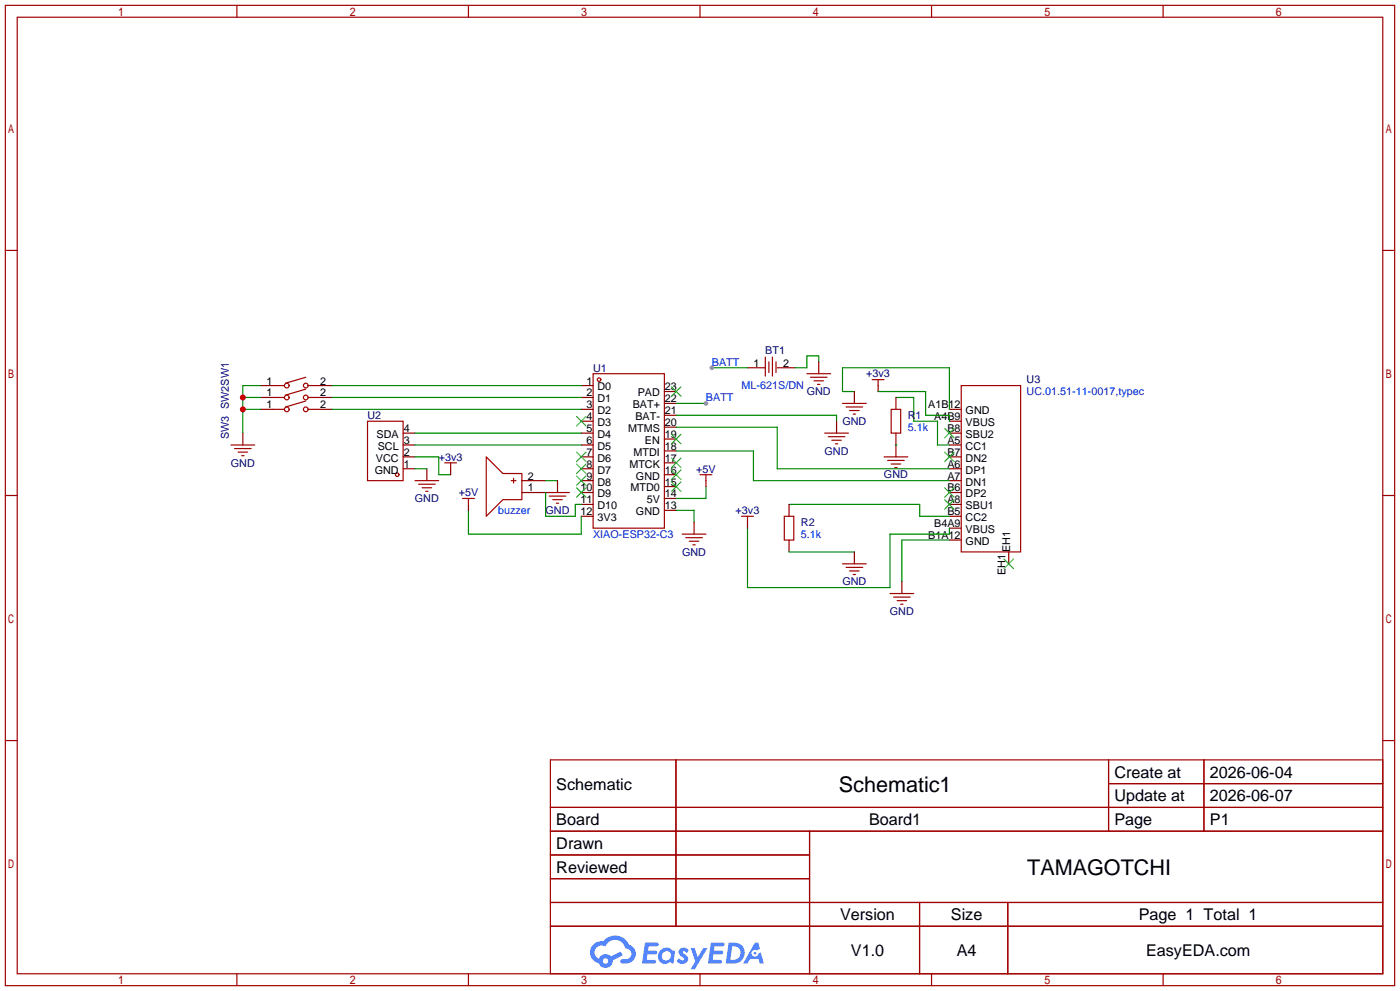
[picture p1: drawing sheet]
<svg xmlns="http://www.w3.org/2000/svg" width="299mm" height="212mm" viewBox="0 0 299 212" stroke-linecap="round" stroke-linejoin="round" font-family="sans-serif">
<g fill="none" stroke="#a10000" stroke-width=".25">
<path d="M1.1 1.1h297.2v209.6h-297.2zM3.7 3.7h292.1v204.5h-292.1zM50.7 1.1v2.6M100.2 1.1v2.6M149.7 1.1v2.6M199.3 1.1v2.6M248.8 1.1v2.6M1.1 53.5h2.6M295.8 53.5h2.5M1.1 105.9h2.6M295.8 105.9h2.5M1.1 158.3h2.6"/>
<path d="M295.8 158.3h2.5M117.7 162.4h178.1v45.8h-178.1zM117.7 172.6h178.1M117.7 177.7h178.1M144.6 162.4v35.6M173.2 177.7v30.5M237.1 162.4v15.3M237.1 167.5h58.7M257.5 162.4v15.3M117.7 182.8h55.5M117.7 192.9h178.1M117.7 187.8h55.5"/>
<path d="M117.7 198h178.1M196.7 192.9v15.3M215.6 192.9v15.3M50.7 208.2v2.5M100.2 208.2v2.5M149.7 208.2v2.5M199.3 208.2v2.5M248.8 208.2v2.5"/>
</g>
<g fill="#5487ff">
<path d="M145.5 202.8a1.3 1.3 0 0 1 1.8 .3l-.4 .6a.54 .54 0 0 0-.9-.2l.1 .2a1.28 1.28 0 0 1 .8 2 1.53 1.53 0 0 1-2.2-.3l.5-.6 .8 .5a.31 .31 0 0 0 .4-.3 .31 .31 0 0 0-.3-.3 1.12 1.12 0 0 1-.6-1.9z"/>
<path d="M147.7 202.7h.9l.7 1.9 1.1-1.9h.9l-2.7 4.5h-.9l1-1.7z"/>
<path d="M138 201.5h1.6a1.31 1.31 0 0 1 1.2 .2 .4 .4 0 0 1-.3 .6h-1.8l-.1 .9h1.6a.4 .4 0 0 1 .4 .4 .4 .4 0 0 1-.4 .4h-1.7l-.2 1.2h1.4a.46 .46 0 0 1 .5 .1 .46 .46 0 0 1 .1 .5l-.3 .2h-2.7z"/>
<path d="M152.1 201.5h1.6a1.32 1.32 0 0 1 1.3 .2 .39 .39 0 0 1-.4 .6h-1.7l-.2 .9h1.7a.4 .4 0 0 1 .3 .4 .4 .4 0 0 1-.4 .4h-1.7l-.2 1.2h1.4a.46 .46 0 0 1 .5 .1 .46 .46 0 0 1 .1 .5l-.3 .2h-2.7z"/>
<path d="M161.5 201.5h.7l.4 1.3-.7 .4a.75 .75 0 0 0-1.1 .3 .75 .75 0 0 0 .5 1 .75 .75 0 0 0 .9-.6l.6-.3 .6 2.4h-.9l-.2-1h-1.9l-.5 1h-.9z"/>
<path d="M155.9 201.5l-.7 4.5h1.5a2.27 2.27 0 0 0 2.6-2.3 2.27 2.27 0 0 0-2.7-2.2zM156.6 202.3a1.5 1.5 0 0 1 1.8 1.5 1.5 1.5 0 0 1-1.9 1.4h-.3z"/>
<path d="M141.3 203.1a1.6 1.6 0 0 0-.3 2.3 1.6 1.6 0 0 0 2.3 .2l.8 .4 .3-2.5-.2-.3h-.4a1.58 1.58 0 0 0-2.5-.1zM141.9 203.6a.98 .98 0 0 1 1.6 .5 .98 .98 0 0 1-1.1 1.2 .94 .94 0 0 1-.8-.6 .94 .94 0 0 1 .3-1.1z"/>
<path d="M126.9 201.9a2.37 2.37 0 0 0 1.2 4 1.54 1.54 0 0 0 1.7 1 1.54 1.54 0 0 0 1.3-1.6l2.1-1.1-.5-.8-2 1.1a1.57 1.57 0 0 0-2.6 .4 1.5 1.5 0 0 1-.8-2.1 1.5 1.5 0 0 1 2.2-.5 2.23 2.23 0 0 1 2.3-1.4 2.23 2.23 0 0 1 2 1.8 1.16 1.16 0 0 1 1.2 1.1 1.16 1.16 0 0 1-1 1.3h-.7a.47 .47 0 0 0-.6 .3 .47 .47 0 0 0 .4 .6 2.17 2.17 0 0 0 2.5-1 2.17 2.17 0 0 0-.3-2.7l-.8-.4a3.2 3.2 0 0 0-5.4-.7l-1.2 .1zM129 205.4a.58 .58 0 0 1 1.1 0 .58 .58 0 0 1-1.1 0z"/>
<circle cx="161.5" cy="203.8" r=".28"/>
</g>
<g fill="none" stroke="#a10000" stroke-width=".25">
<path d="M126.9 79.9h15.2v33h-15.2zM58.3 82.4h2.5M58.3 85h2.5M58.3 87.5h2.5M65.4 80.6l-4.3 1.3M65.4 83.2l-4.3 1.3M65.4 85.7l-4.3 1.3M65.9 82.4h2.6M65.9 85h2.6M65.9 87.5h2.6M78.6 90h7.6v12.7h-7.6zM95.1 98.9h2.6"/>
<path d="M96.4 98.9v1.3M88.8 102.7h5.1M89.5 103.5h3.6M90.3 104.3h2M91.1 105h.5M98.9 106.6h2.6M100.2 106.6v1.2M145.9 114.2h5.1M146.7 114.9h3.5M147.4 115.7h2.1M148.2 116.5h.5M149.7 101.5h2.6"/>
<path d="M151 101.5v1.2"/>
<circle cx="61.3" cy="82.4" r=".51"/>
<circle cx="61.3" cy="87.5" r=".51"/>
<circle cx="61.3" cy="85" r=".51"/>
<circle cx="65.4" cy="82.4" r=".51"/>
<circle cx="65.4" cy="87.5" r=".51"/>
<circle cx="65.4" cy="85" r=".51"/>
<circle cx="128.1" cy="81.2" r=".38"/>
<circle cx="85" cy="101.5" r=".38"/>
</g>
<g fill="none" stroke="#870000" stroke-width=".25">
<path d="M55.8 82.4h2.5M55.8 85h2.5M55.8 87.5h2.5M68.5 82.4h2.5M68.5 85h2.5M68.5 87.5h2.5M86.2 92.6h2.6M86.2 95.1h2.6M86.2 97.7h2.6M124.3 82.4h2.6M124.3 85h2.6M124.3 87.5h2.6"/>
<path d="M124.3 90h2.6M124.3 92.6h2.6M124.3 95.1h2.6M124.3 97.7h2.6M142.1 98.9h2.6M142.1 96.4h2.6M142.1 93.9h2.6M142.1 91.3h2.6M142.1 88.8h2.6M142.1 86.2h2.6M142.1 83.7h2.6M86.2 100.2h2.6"/>
<path d="M91.3 100.2v2.5M96.4 100.2v1.3M100.2 107.8v1.3M124.3 100.2h2.6M124.3 102.7h2.6M124.3 105.3h2.6M124.3 107.8h2.6M124.3 110.4h2.6M142.1 109.1h2.6M142.1 106.6h2.6M142.1 104h2.6M142.1 101.5h2.6"/>
<path d="M148.5 111.6v2.6M151 102.7v1.3"/>
</g>
<g fill="none" stroke="#3c3" stroke-width=".25">
<path d="M123.3 89l2 2.1M123.3 96.6l2 2.1M123.3 99.2l2 2M125.3 89l-2 2.1M125.3 96.6l-2 2.1M125.3 99.2l-2 2M143.6 97.9l2.1 2M143.6 92.8l2.1 2.1M143.6 82.7l2.1 2M145.7 97.9l-2.1 2M145.7 92.8l-2.1 2.1M145.7 82.7l-2.1 2"/>
<path d="M123.3 101.7l2 2.1M123.3 104.3l2 2M125.3 101.7l-2 2.1M125.3 104.3l-2 2M143.6 103l2.1 2M143.6 100.5l2.1 2M145.7 103l-2.1 2M145.7 100.5l-2.1 2"/>
</g>
<g fill="none" stroke="#008700" stroke-width=".25">
<path d="M51.9 87.5h3.9M51.9 85h3.9M55.8 82.4h-3.9v10.2M71 87.5h53.3M71 85h53.3M71 82.4h53.3M88.8 92.6h35.5M88.8 97.7h5.1v3.8h2.5M88.8 95.1h35.5M88.8 100.2h2.5M100.2 109.1v5.1h24.1v-3.8M144.7 109.1h3.8v2.5"/>
<path d="M151 104v2.6h-6.3"/>
</g>
<g fill="#c00">
<circle cx="51.9" cy="85" r=".63"/>
<circle cx="51.9" cy="87.5" r=".63"/>
</g>
<path d="M51.9 92.6v2.5M178.9 90v2.6M111.6 105.3h5.1M111.6 102.7h5.1M119.3 102.7v2.6" fill="none" stroke="#870000" stroke-width=".25"/>
<g fill="none" stroke="#a10000" stroke-width=".25">
<path d="M49.4 95.1h5.1M50.2 95.9h3.5M50.9 96.6h2.1M51.7 97.4h.5M104 97.7l3.6 3.5h4v5.6h-4l-3.6 3.6zM176.4 92.6h5.1M177.2 93.3h3.5M177.9 94.1h2.1M178.7 94.9h.5M109.3 102.7h1.1M109.9 102.2v1.1M116.7 105.3h5.1"/>
<path d="M117.5 106h3.5M118.2 106.8h2.1M119 107.6h.5"/>
</g>
<path d="M144.7 88.8h34.2v1.2M144.7 86.2h6.3M116.7 102.7h2.6M116.7 105.3v5.1h6.4v-2.6h1.2" fill="none" stroke="#008700" stroke-width=".25"/>
<circle cx="151" cy="86.2" r=".51" fill="#999"/>
<g fill="none" stroke="#870000" stroke-width=".25">
<path d="M159.9 78.6h3.8M166.2 78.6h3.9M182.8 83.7v2.5M187.8 82.4v1.3M191.6 85v2.5M191.6 92.6v5.1M203.1 95.1h2.5M203.1 90h2.5M203.1 87.5h2.5M203.1 97.7h2.5M203.1 92.6h2.5M159.9 111.6v1.3"/>
<path d="M168.8 107.8v2.6M168.8 115.4v2.6M182.8 118v2.5M203.1 102.7h2.5M203.1 100.2h2.5M203.1 105.3h2.5M203.1 110.4h2.5M203.1 112.9h2.5M203.1 115.4h2.5M203.1 107.8h2.5M215.8 118v2.5M192.9 124.3v2.6"/>
</g>
<path d="M202.1 96.6l2 2.1M202.1 91.6l2 2M204.1 96.6l-2 2.1M204.1 91.6l-2 2M202.1 104.3l2 2M202.1 106.8l2 2M204.1 104.3l-2 2M204.1 106.8l-2 2M214.8 119.5l2 2M216.8 119.5l-2 2" fill="none" stroke="#3c3" stroke-width=".25"/>
<g fill="none" stroke="#a10000" stroke-width=".25">
<path d="M163.7 76.3v4.1M164.5 77.3v2.3M165.2 76.3v4.1M166 77.3v2.3M180.2 86.2h5.1M181 87h3.5M181.7 87.8h2.1M182.5 88.5h.5M186.6 81.2h2.5M187.8 81.2v1.2M189.1 97.7h5.1M189.9 98.4h3.5"/>
<path d="M190.6 87.5h2.1v5.1h-2.1zM190.6 99.2h2.1M191.4 99.9h.5M205.6 82.4h12.7v35.6h-12.7zM158.6 110.4h2.6M159.9 110.4v1.2M167.8 110.4h2v5h-2zM180.2 120.5h5.1M181 121.3h3.5M181.7 122h2.1M182.5 122.8h.5M190.4 126.9h5.1"/>
<path d="M191.1 127.6h3.6M191.9 128.4h2M192.7 129.2h.5"/>
</g>
<path d="M152.3 78.6h7.6M144.7 91.3h21.5v8.9h36.9M144.7 96.4h16.5v6.3h41.9M182.8 83.7h-2.6v-5.1h22.9v8.9M187.8 83.7h10.2v5.1h5.1v1.2M191.6 95.1h.1M191.6 85h3.9v5h5v5.1h2.6M159.9 112.9v12.7h30.5v-11.4h12.7v-1.3M168.8 107.8h27.9v2.6h6.4M168.8 118h14M203.1 115.4h-10.2v8.9" fill="none" stroke="#008700" stroke-width=".25"/>
<circle cx="152.3" cy="78.6" r=".51" fill="#999"/>
<path d="M175.1 77.3v-1.2h-2.5v2.5h-2.5" fill="none" stroke="#008700" stroke-width=".25"/>
<path d="M175.1 77.3v2.6" fill="none" stroke="#870000" stroke-width=".25"/>
<path d="M172.6 79.9h5.1M173.4 80.6h3.5M174.1 81.4h2M174.9 82.2h.5" fill="none" stroke="#a10000" stroke-width=".25"/>
<g font-size="4.6">
<text x="179.4" y="169.4">Schematic1</text>
<text x="219.7" y="187.1">TAMAGOTCHI</text>
</g>
<g font-size="3.5">
<text x="238.4" y="166.2">Create at</text>
<text x="258.8" y="166.2">2026-06-04</text>
<text x="119" y="168.8">Schematic</text>
<text x="238.4" y="171.3">Update at</text>
<text x="258.8" y="171.3">2026-06-07</text>
<text x="119" y="176.4">Board</text>
<text x="185.9" y="176.4">Board1</text>
<text x="238.4" y="176.4">Page</text>
<text x="258.8" y="176.4">P1</text>
<text x="119" y="181.5">Drawn</text>
<text x="119" y="186.6">Reviewed</text>
<text x="179.7" y="196.7">Version</text>
<text x="203.4" y="196.7">Size</text>
<text x="243.6" y="196.7">Page 1 Total 1</text>
<text x="182" y="204.3">V1.0</text>
<text x="204.7" y="204.3">A4</text>
<text x="245.1" y="204.3">EasyEDA.com</text>
</g>
<g font-size="2.3" fill="#000080">
<text x="163.7" y="75.6">BT1</text>
<text x="126.9" y="79.4">U1</text>
<text x="185.3" y="80.7">+3v3</text>
<text x="219.6" y="82">U3</text>
<text x="78.6" y="89.6">U2</text>
<text x="172.6" y="84.5">GND</text>
<text x="194.2" y="89.6">R1</text>
<text x="48.9" y="93.9" transform="rotate(-90 48.9 93.9)">SW3 SW2SW1</text>
<text x="180.2" y="90.9">GND</text>
<text x="49.4" y="99.7">GND</text>
<text x="93.9" y="98.5">+3v3</text>
<text x="148.9" y="101">+5V</text>
<text x="176.4" y="97.2">GND</text>
<text x="88.7" y="107.4">GND</text>
<text x="98.1" y="106.1">+5V</text>
<text x="189.1" y="102.3">GND</text>
<text x="116.7" y="109.9">GND</text>
<text x="157.4" y="109.9">+3v3</text>
<text x="171.3" y="112.4">R2</text>
<text x="145.9" y="118.8">GND</text>
<text x="180.2" y="125.1">GND</text>
<text x="190.3" y="131.5">GND</text>
</g>
<g font-size="2.3">
<text x="57" y="82.2">1</text>
<text x="68.5" y="82.2">2</text>
<text x="125.5" y="82.2">1</text>
<text x="127.8" y="83.5">D0</text>
<text x="142.2" y="83.5">23</text>
<text x="161.1" y="78.4">1</text>
<text x="167.5" y="78.4">2</text>
<text x="57" y="84.7">1</text>
<text x="57" y="87.3">1</text>
<text x="68.5" y="84.7">2</text>
<text x="68.5" y="87.3">2</text>
<text x="125.5" y="84.7">2</text>
<text x="125.5" y="87.3">3</text>
<text x="125.5" y="89.8">4</text>
<text x="127.8" y="86">D1</text>
<text x="127.8" y="88.5">D2</text>
<text x="135.3" y="87.3">BAT+</text>
<text x="135.9" y="89.8">BAT-</text>
<text x="136.4" y="84.7">PAD</text>
<text x="142.2" y="88.5">21</text>
<text x="142.2" y="86">22</text>
<text x="198.6" y="87.3">A1B12</text>
<text x="199.8" y="89.8">A4B9</text>
<text x="206.6" y="88.5">GND</text>
<text x="80.5" y="93.6">SDA</text>
<text x="86.4" y="94.9">3</text>
<text x="86.4" y="92.4">4</text>
<text x="125.5" y="92.4">5</text>
<text x="125.5" y="94.9">6</text>
<text x="127.8" y="91.1">D3</text>
<text x="127.8" y="93.6">D4</text>
<text x="134.4" y="92.4">MTMS</text>
<text x="138" y="94.9">EN</text>
<text x="142.2" y="93.6">19</text>
<text x="142.2" y="91.1">20</text>
<text x="202.7" y="94.9">A5</text>
<text x="202.7" y="92.4">B8</text>
<text x="206.6" y="91.1">VBUS</text>
<text x="206.6" y="93.6">SBU2</text>
<text x="80.2" y="101.2">GND</text>
<text x="80.4" y="98.7">VCC</text>
<text x="80.8" y="96.2">SCL</text>
<text x="86.4" y="100">1</text>
<text x="86.4" y="97.4">2</text>
<text x="125.5" y="97.4">7</text>
<text x="125.5" y="100">8</text>
<text x="127.8" y="96.2">D5</text>
<text x="127.8" y="98.7">D6</text>
<text x="127.8" y="101.2">D7</text>
<text x="134.6" y="100">MTCK</text>
<text x="135.5" y="97.4">MTDI</text>
<text x="142.2" y="101.2">16</text>
<text x="142.2" y="98.7">17</text>
<text x="142.2" y="96.2">18</text>
<text x="202.7" y="100">A6</text>
<text x="202.7" y="97.4">B7</text>
<text x="206.6" y="101.2">DP1</text>
<text x="206.6" y="96.2">CC1</text>
<text x="206.6" y="98.7">DN2</text>
<text x="112.9" y="105.1">1</text>
<text x="112.9" y="102.5">2</text>
<text x="124.2" y="105.1">10</text>
<text x="124.2" y="107.6">11</text>
<text x="125.5" y="102.5">9</text>
<text x="127.8" y="103.8">D8</text>
<text x="127.8" y="106.3">D9</text>
<text x="134.9" y="105.1">MTD0</text>
<text x="136" y="102.5">GND</text>
<text x="138.3" y="107.6">5V</text>
<text x="142.2" y="106.3">14</text>
<text x="142.2" y="103.8">15</text>
<text x="202.7" y="102.5">A7</text>
<text x="202.7" y="105.1">B6</text>
<text x="202.7" y="107.6">A8</text>
<text x="206.6" y="103.8">DN1</text>
<text x="206.6" y="106.3">DP2</text>
<text x="124.2" y="110.1">12</text>
<text x="127.8" y="108.9">D10</text>
<text x="127.8" y="111.4">3V3</text>
<text x="136" y="110.1">GND</text>
<text x="142.2" y="108.9">13</text>
<text x="199.8" y="112.7">B4A9</text>
<text x="202.7" y="110.1">B5</text>
<text x="206.6" y="111.4">CC2</text>
<text x="206.6" y="113.9">VBUS</text>
<text x="206.6" y="108.9">SBU1</text>
<text x="198.6" y="115.2">B1A12</text>
<text x="206.6" y="116.5">GND</text>
<text x="216.1" y="118" transform="rotate(-90 216.1 118)">EH1</text>
<text x="215.1" y="123" transform="rotate(-90 215.1 123)">EH1</text>
</g>
<g font-size="2.3" fill="#00f">
<text x="152.3" y="78.2">BATT</text>
<text x="158.6" y="83.2">ML-621S/DN</text>
<text x="151" y="85.8">BATT</text>
<text x="219.6" y="84.5">UC.01.51-11-0017,typec</text>
<text x="194.2" y="92.1">5.1k</text>
<text x="106.6" y="109.9">buzzer</text>
<text x="126.9" y="115">XIAO-ESP32-C3</text>
<text x="171.3" y="115">5.1k</text>
</g>
</svg>
